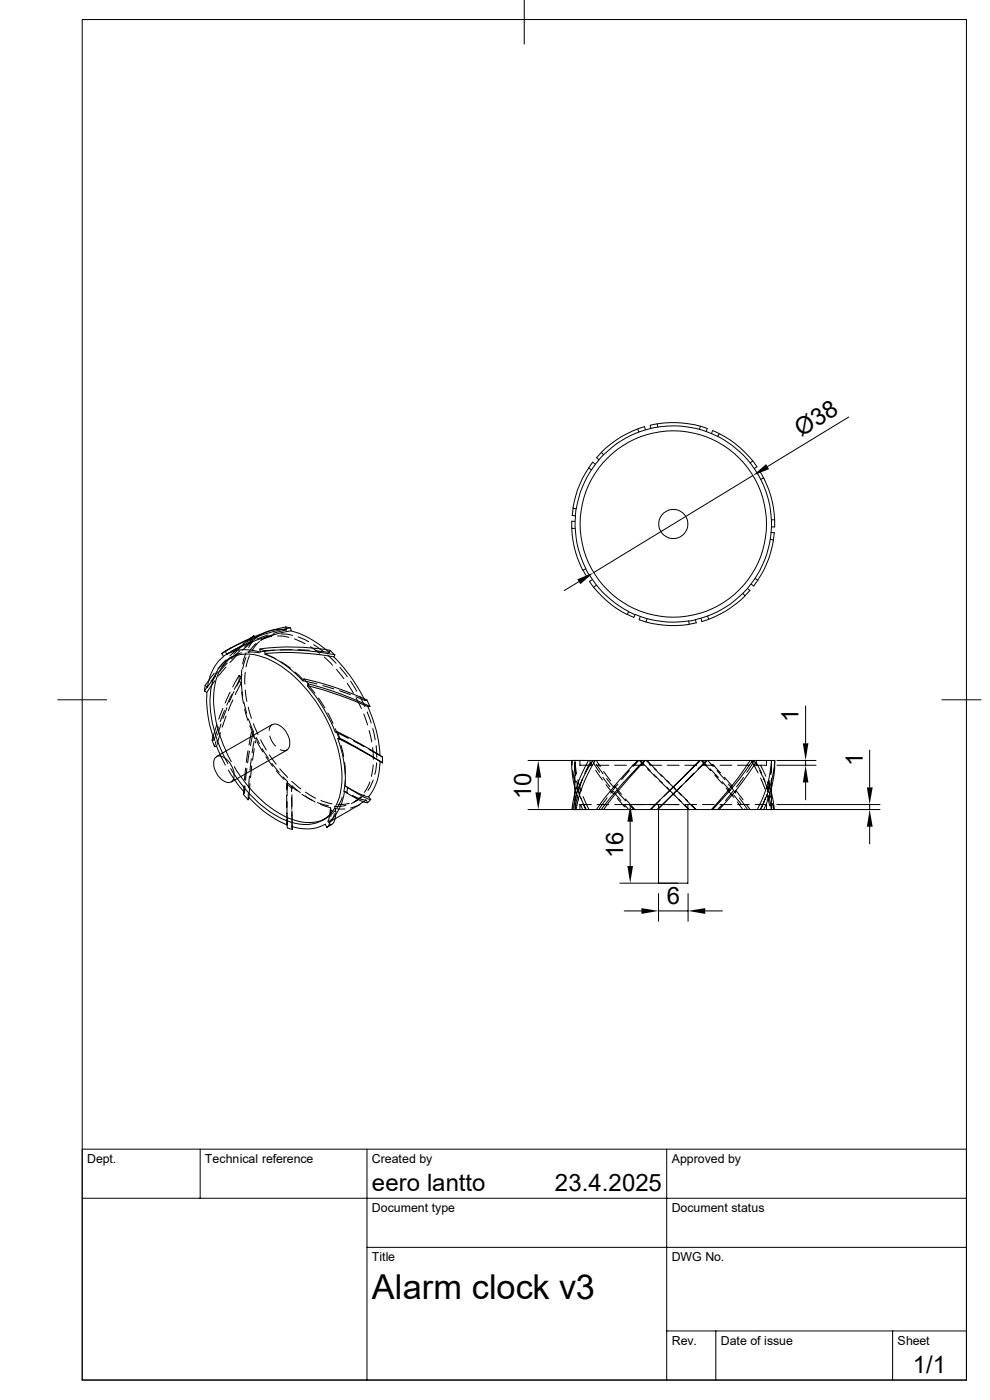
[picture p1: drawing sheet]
<svg xmlns="http://www.w3.org/2000/svg" width="210mm" height="297mm" viewBox="0 0 210 297" stroke-linecap="round" stroke-linejoin="round" font-family="sans-serif">
<g fill="none" stroke="#000" stroke-width=".21">
<path d="M17.4 4.1h187.6v288.7h-187.6zM111.2 0v9.4M124.8 99.3l.6 .4M126.3 98.5l-.6-.5a21.9 21.9 0 0 0-4.2 9.8l.7 .2-.2 1.4-.7-.1M127.1 97.5a21.1 21.1 0 0 0-4.8 10.4M127.6 96l-1 1.1M135.3 91l.2 .7M136.9 91.2l-.2-.7a21.5 21.5 0 0 0-9.1 5.5l.5 .5-1.1 1-.5-.4M138.1 90.9l1.4-.3-.1-.7a21.9 21.9 0 0 1 10.6 1l-.2 .6M138.1 90.9a20.9 20.9 0 0 0-10 5.5M139.4 89.9l-1.4 .3 .1 .7M139.6 90.6a21.1 21.1 0 0 1 11.3 1.4"/>
<path d="M148.6 90.4l-.2 .7M150.9 92l1.4 .6M151.2 91.4l-.3 .6M151.2 91.4l1.4 .6M152.3 92.6l.3-.6a21.3 21.3 0 0 1 8 7l-.6 .4M152.3 92.6a21.1 21.1 0 0 1 8.4 7.8M159.7 97.8l-.6 .4M180 88.5l-17.2 10.5M121.3 112.1h.7M121.6 107.8l-.2 1.5M122 110.6h-.7a21.4 21.4 0 0 0 2.3 10.4l.6-.3 .7 1.1 .1 .2-.6 .3M122.1 109.4a20.4 20.4 0 0 0 2.2 11.3"/>
<path d="M159.7 100.9l-33.8 20.6M160.7 100.4l.7 1.3M161.2 100.1l.8 1.3M161.2 100l-.5 .4M161.4 101.7a20.4 20.4 0 0 1 2.2 11.2M161.4 101.7l.6-.3a21.4 21.4 0 0 1 2.3 10.4h-.6M163.4 114.4a21.1 21.1 0 0 1-4.8 10.4M163.6 112.9l.7 .1M163.6 112.9l-.2 1.5 .7 .2a21.9 21.9 0 0 1-4.2 9.7l-.6-.4M163.7 110.3h.6M164.3 113l-.2 1.5M47.4 139.3a9.9 9.9 0 0 0-3.4 6.5"/>
<path d="M47.8 138.2l-.8 .5M47.8 138.2a42.6 42.6 0 0 1 13.8-5l.2 .6a41.3 41.3 0 0 0-13.6 4.9M47.8 138.2l.3 .6M48.1 138.7h.1M48.2 138.7l-.1 .1M48.7 139.7l-1.6 1.8M48.9 137.5l-1.9 1.1 .4 .6 2.6-1.5M48.9 137.5l-1.1 .6M49.1 139.5a9.6 9.6 0 0 0-3.8 7.9 28.5 28.5 0 0 0 3.8 14.2M49.4 139.2l-.7 .5M50.5 138.8l-1.7 1.8M50.6 137.5l-1.8 1.6"/>
<path d="M50.9 138.1l-1.8 1.7M51.3 138.5l-1.3 .4-.9 .5M51.4 137.1l-1.8 1.7M51.9 136.6l-2.7 1.5M52.2 139.5l-.7 2.4M52.2 138.5l-.7 2.3M52.5 138.3l2.5 .2M52.9 139.1l-.7 2.4M53.2 135.5l-.9 .8M53.3 136.1l-2.2 1M53.6 136.1l-2.2 1.9M53.8 134.9l-2.3 1.8"/>
<path d="M53.8 134.9l-.6 .6 .4 .6-.9 1.3M53.8 134.9l.4 .5M54.2 135.4l-2.3 1.9M54.3 136.5l-1.6 1.9M55.1 136.1l-1.6 1.9M55.1 137.7l1 .3M55.2 138.3a8.6 8.6 0 0 0-7.1 .5M55.5 134.5l-2.6 1.5M55.7 134.4l1.8-.7a7.8 7.8 0 0 1 3.3-.1l-.2-.6a42.7 42.7 0 0 0-11.7 4.5M55.8 134.4l-1.6 1M56 135.4l-.7 .4M56.2 138.8l2.3 1"/>
<path d="M56.2 138a54.7 54.7 0 0 1 14.8 .9l-.1 .5a55.3 55.3 0 0 0-14.7-.8zM56.2 138.7a22.7 22.7 0 0 1 8.1 5.8M56.9 134.7l-2.4 .9M57.7 135l-2.4 .8M58.4 134.6l-2.4 .8M58.9 134.9l1.2 .1 1.2 .2M59.6 134.5h1.3l1.2 .3M60.6 133l1 .2M60.8 133.6l-2.8 .8M61.8 133.9a18.8 18.8 0 0 1 7.4 3.9M61.9 137.8l-2.4 .1M62.5 135.6l2.2 1"/>
<path d="M63.2 137.8l2.5 .2M63.2 135.1l2.3 1M65.8 137.2l2 1.4M66.5 136.8l2.1 1.4M66.9 138l3 .4M68.8 139.4l1.7 1.7M69.2 137.8l.7 .6 .1-.4a52.7 52.7 0 0 0-14.9-.3l.1 .6 3-.3M69.5 139l1.8 1.7M70 138l1 .9M70.8 139.4a33.1 33.1 0 0 1 6.4 8.9M122.8 123.4l-3.1 1.9M123.7 120.9l.7 1.4"/>
<path d="M125 121.9a21.1 21.1 0 0 0 8.4 7.9M125.6 123l-.5 .4a21.3 21.3 0 0 0 8 7l.2-.6 .4 .1 1 .5-.2 .6M126.5 124.2l-.6 .4M133.1 130.3l1.4 .7M134.7 130.3a21.1 21.1 0 0 0 11.4 1.4M135.8 130.9l-.2 .6a21.9 21.9 0 0 0 10.6 1l-.1-.7 .2-.1 1.2-.2 .2 .7M137.2 131.3l-.2 .7M147.7 132.1l-1.5 .3M150.1 130.7l.2 .7M157.6 125.9l.5 .5a21.5 21.5 0 0 1-9.2 5.5l-.2-.7M157.6 125.9a20.9 20.9 0 0 1-10 5.5M159.1 125.3l-.5-.5-1 1.1"/>
<path d="M159.1 125.3l-1 1.1M160.2 122.7l.6 .4M12.2 148.5h10.4M43.5 145.5l-.1 1.1M43.9 146.9a24.3 24.3 0 0 0 1.6 10.1M44.1 145.5l-.7 1.1M45 157.1l.5 1.3M45.4 142.8l-1.9 2.6 .5 .4 1.8-2.3M45.6 144.4l-1.7 2.5-.5-.3M45.8 157.2l-.3 1.2M46 153.8l-1 3.2M46 158.4l1.8 3.9"/>
<path d="M46.3 142.5l-1.5 2M46.3 154.3l-.9 2.7h-.4M46.8 155.4l-.9 3h-.4M46.9 153.6l-.8 2.4M47.3 150.3l-.9 2.3M47.6 150.7l-.9 2.4M47.9 141.5l-1.5 1.9M47.9 140l-1.7 1.9M48 151.9l-.9 2.4M48.1 150.1l-.8 2.3M48.2 140.7l-1.7 1.8M48.8 146.9l-1 2.2"/>
<path d="M49.1 147.4l-1 2.2M49.4 148.5l-1 2.3M49.7 146.7l-1.1 2.2M50.7 143.3l-1.3 2.5M50.7 144.6l-.5 1M51.2 143.6l-1.5 2.7M51.2 144.8l-1.3 2.6M51.3 146.8l.3 2.4M51.3 143.1l-.1 2.5M51.3 142.1l-.1 1.5-.5-.3v1.3l.5 .2 .3 2.9M51.7 148.9l.6 2.4M51.9 150.5l.7 2.3"/>
<path d="M52 142.7l-.1 2.5M52 146.4l.4 2.4M52.6 159.3l-.4 2.4M52.7 150l.6 2.4M52.7 152.5l1.1 2.7-.5 .1 .7 1.4 .4-.2 .6 1.2M52.9 159.4l-.4 2.4M53 154l1 2.3M53.3 155.3l-.5 2.7M53.8 153.5l.9 2.3M53.8 155.2l-.7 3M53.9 157.3l-.4 2.4M53.9 158.8l-.3 2.5"/>
<path d="M54.4 156.5l-.2 1.1M54.5 157.4l1.3 2.1M55.3 156.9l1.2 2.2M55.6 158.8l1.3 2.2M57.1 154.9a1.41 1.41 0 0 1 .6-1.2l-11.8 6.8M57.2 156.2l.4 .9 .9 1.2M57.8 153.8a2.47 2.47 0 0 1 2.8 1.3 3.5 3.5 0 0 1 .5 3.8l-.3 .2M59.4 159a1.64 1.64 0 0 0 1.5 .1l-11.8 6.8M59.6 140.4l2 1.4M62.6 142.6l1.8 1.7M64.5 144l.9 1.1M65.2 145.5a33.6 33.6 0 0 1 5.9 9.8"/>
<path d="M65.2 145.2l1.6 1.9M65.4 145.1a72 72 0 0 1 13.1 4.8M65.4 145.1l-.2 .4a78.1 78.1 0 0 1 12.9 4.4h.4M67.2 145.1l-2.9-.7 .2-.4a66.5 66.5 0 0 1 13.4 4.5M67.6 148.1l1.3 2.1M68.5 145.5l2.3 .6M69.5 151.3l1.2 2.2M71.2 154.6l.8 2.3M71.4 142l1.5 2M71.6 155.3l.5 1.3M71.6 156.7a24.3 24.3 0 0 1 1.6 10.1M72 146.5l2.3 .9"/>
<path d="M72.1 141.6l1.6 2M72.3 158.1l.6 2.4M73.7 144.9l1.3 2.2M73.9 156.6l-2.7-1.3 .4-.1 2.7 1.4 6.9 4-.6-.3M74.4 144.5l1.3 2.1M75 157.2l2.2 1.2M75.5 147.8l2 .8M75.6 148.1l1.1 2.2M76.3 147.7l1.1 2.2M77.2 151.5l.8 2.3M77.3 148.3l.2 .3 .4-.1M77.9 148.5l.6 1.4"/>
<path d="M77.9 151l.8 2.4M78.1 149.9a27.7 27.7 0 0 1 2.5 10.4M78.3 159l2.1 1.2M78.3 155l.6 2.4M79 158.6l.2 2.5M79.1 154.6l.5 2.4M79.8 158.2l.1 2.5M170.9 149.8v7.9M184.5 159.1v7.9M199.8 148.5h8.3M45.7 160.7a1.95 1.95 0 0 1 2.7 .8 3.6 3.6 0 0 1 .9 4.2 1.95 1.95 0 0 1-2.7-.8 3.6 3.6 0 0 1-.9-4.2zM48.3 162a27.1 27.1 0 0 1-3.6-15.7 8.3 8.3 0 0 1 5.5-7.3 11.8 11.8 0 0 1 9.4 2.3 31.4 31.4 0 0 1 13 23.6 10.7 10.7 0 0 1-3.4 8.6 8.4 8.4 0 0 1-8.5 .6 25.8 25.8 0 0 1-11.8-11"/>
<path d="M48.4 163.4l1.4 2.1M49.7 162.6a25.6 25.6 0 0 0 12.4 11.3 8.7 8.7 0 0 0 6.7-.1M49.8 165.5l2.1 2.7M51.6 168.6l1 1.1M51.8 166.7l-.2 1.9M52 166.8l-.1 1.2-.3 .6M52.1 162.9l-.2 2.5M52.4 163.1l-.3 2.5M52.7 168.4l-.1 1.3M52.8 169.2a22.7 22.7 0 0 0 8.1 5.8M52.8 169.2l-.2 .5M52.9 164.6l-.2 2.5"/>
<path d="M53 166.2l-.2 3M53.3 161l-.3 2.4M53.4 162.5l-.3 2.5M56.4 160.6l1.4 2M57.2 160.1l1.4 2M57.7 162l1.5 1.9M58.6 163.5l1.7 1.9M59.4 163.1l1.6 1.8M60 164.8l1 1-.2 .4 1 1 .2-.4 1.7 1.3M60.8 168.8v2.5M60.8 166.2v1.4M60.9 175l.1 .6 1 .4"/>
<path d="M60.9 172.5l.1 2.5M60.9 173.8v1.2M60.9 170.1v3.6M61 165.8l-.1 3M61.2 166.2l1.9 1.6M61.8 169.2l.1 2.5M61.8 167.2v.7M61.9 165.8l1.9 1.5M61.9 172v1.1M61.9 172.3v3.1l.1 .6-.1-3.1M61.9 168.6v2.5M62 166.8v.6"/>
<path d="M64.1 168.5l2.1 1.3M64.7 168.9l2.1 1.2M64.8 168.1l2.1 1.2M67.4 170.3l2.3 .6M68 170.6l2.1 .8 .1 .6 1 .2-.1-.7 2.1 .1M68.1 169.8l2.3 .7M69 174.9a8.6 8.6 0 0 1-7.1 .4M69 174.9h.1M69 174.9l.3 .6M69.2 173.6l-.7 .4M69.3 175.5h.1M70 174.5l-.2 .5-.5 .5"/>
<path d="M70.1 175l-.8 .5M70.1 171.4l-.2 1.7-.3 1.2M70.2 172v1.2M70.4 174.9l-1.1 .6M70.7 172.3l-1 1-.9 .5M71 172.6l-.4 1.2-.5 .5M71.2 172.2v1.1a2.05 2.05 0 0 1-1.1 1.7l-.4-.6 .4-.1M72.6 169.1l-1.1 2.3M73.1 167.9a9.9 9.9 0 0 1-3.4 6.5M73.1 161.8l.2 2.5M73.2 166.8a16.3 16.3 0 0 0 5 2.3l.5 .5a21.1 21.1 0 0 1-5.5-2.8zM73.3 165.5l-.4 2.4"/>
<path d="M73.4 170.9l-2.5 .2M73.7 168.2l-.6-.3a14 14 0 0 0 4.9 2.4l-.4-.6-.4 .4M73.7 167.1l-.1 1.1M74.1 170.4l-2.4 .2M74.4 171.4l1.9-.7-6.2 3.6M74.8 168.8l1.7 .7 1.1 .2M75.8 169.8l-.7 .4M76.5 169l-.9 .9-1.1 .6M77.1 170.1l-.8 .5M77.3 168.6l-1 .9-1 .6M78.4 165.9l-1.1 2.2M78.6 169.6l-.6 .7"/>
<path d="M79.2 162.3l-.4 2.4M79.2 165.5l-1.1 2.2M79.9 161.8l-.4 2.5M80.3 161.3l.9 .5M80.3 161.3l-8.6-4.7h.4l1.3 .7 7.8 4.5M80.3 161.3l.4 .2M80.6 161.5a11.8 11.8 0 0 1-2.4 7.5M80.7 161.5h.1M81.1 160.6l.1 1.2M112 171.7h13.9M112 161.3h12.1M114.2 165v3.1"/>
<path d="M121.3 161.3h43M121.3 161.3l.1 1M121.3 161.3a20.2 20.2 0 0 0 1 6.9l.5 1.5M121.3 161.3v.6M121.5 163.5l.5 2.4M122 161.9l.1 2.6M122 161.3v10.4M122 161.8l.3 2.4M122.2 171.7h4.3M122.3 165.7l.6 2.4M122.4 167.1l.9 2.4M122.5 168.7l-.5 3"/>
<path d="M122.6 165.4l.7 2.4M123 161.3v1h2.4M123.2 170.9l.4 .8M123.3 169.3l.9 2.3M123.6 165.2l-.8 2.4M123.7 169l1.3 2.7M123.8 170.6l.6 1.1M124.8 161.3a26.2 26.2 0 0 0-3.5 10.4M125.1 161.3l.6 1.1M125.2 161.8l-1.1 2.2M125.4 170.7h-2.4v1M125.6 161.3l1.6 2.6"/>
<path d="M125.7 161.3a27.9 27.9 0 0 0-4.2 10.4h.7a28.5 28.5 0 0 1 4.1-10.4M126.4 163.4l1.4 2.1M126.5 161.3l.8 1.3M126.5 162.1l1.4 2.1M126.5 171.7h1.1M126.7 170.7h2.5M126.7 162.3h2.5M127.9 164.9l1.5 2M128.1 163.7l1.4 2M128.1 171.7h9.8M128.6 166.5l1.5 1.9M128.7 165.1l1.6 2"/>
<path d="M128.8 169.2l-1.8 2.5M130.1 167.9l1.6 1.9M130.3 166.6l1.6 1.9M130.4 170.7h2.5M130.4 162.3h2.5M130.9 169.4l1.7 1.8M131.1 168l1.6 1.9M131.1 166.3l-1.6 2M131.5 170.7h12.3M132.5 170.8l.8 .9M132.7 169.5l2 2.2M133.5 163.5l-1.6 1.9"/>
<path d="M133.6 170.8l.9 .9M133.7 174.3v9.4M134.1 170.7h2.5M134.1 162.3h2.5M135.3 161.3a75.3 75.3 0 0 0-8.8 10.4M135.5 161.3l-1.2 1.3M135.6 161.3l.9 .9M135.8 161.3l2.1 2.2M136.7 161.3a89.4 89.4 0 0 0-9.1 10.4M136.9 161.3a96.5 96.5 0 0 0-8.8 10.4h-.5M137 161.3l.9 .9M137.2 161.3l2.1 2.1"/>
<path d="M137.4 163.1l1.7 1.7M137.8 170.7h2.5M137.8 162.3h2.5M137.9 171.7h1.5M138.8 163l1.7 1.8M138.8 164.4l1.7 1.8M139.5 171.7h11.4M139.7 170.7v16.7h6.2v-16.7M140 165.7l1.8 1.8M140 169.8l-1.9 1.9M140.2 164.3l1.7 1.8M141.4 167l1.8 1.8"/>
<path d="M141.4 165.7l1.8 1.7M141.6 170.7h2.5M141.6 162.3h2.5M142.7 168.3l1.8 1.8M142.8 167l1.7 1.7M142.8 167l-1.9 1.9M144 169.7l2.1 2M144.1 168.2l1.8 1.8M144.6 166.7l-5.2 5M145.3 170.7h2.5M145.3 162.3h2.5M145.4 170.9l.8 .8"/>
<path d="M145.4 169.6l2.1 2.1M146.8 170.8l.9 .9M147.2 164l-1.8 1.8M148.4 161.3l-5.6 5.7M148.6 161.3l-10.7 10.4M148.7 161.3l2.1 2.2M148.9 161.3l.9 .9M149 170.7h2.5M149 162.3h2.5M149.8 161.3l-1.8 1.9M150 161.3l-10.6 10.4M150.1 161.3l1.2 1.3"/>
<path d="M150.7 163.1l1.7 1.8M151.2 162.2l1.7 1.8M151.2 171.7h1.4M151.6 164.4l1.6 1.9M152.1 163.5l1.7 1.9M152.6 171.7h8.1M152.7 170.7h2.5M152.7 162.3h2.5M153.1 170.8l-.8 .9M153.2 165.9l1.7 1.8M153.7 164.9l1.6 1.9M154.1 167.2l1.6 2"/>
<path d="M154.6 166.3l1.5 2M155.5 167.9l-1.6 1.9M155.7 168.7l1.5 1.9M156.1 167.7l1.5 2M156.4 170.1l1.2 1.6M156.5 170.7h2.5M156.5 162.3h2.5M156.8 169.2l1.8 2.5M157.7 164.9l-1.4 2M157.9 171.6l.2 .1M158.4 170.7l.7 1M159.1 161.3a73.6 73.6 0 0 1-8.2 10.4"/>
<path d="M159.3 161.3l1.5 2.7M159.7 161.3a72.6 72.6 0 0 1-8.5 10.4h-.3M159.9 161.3l.7 1.1M160 161.3l-1.6 2.6M160.2 170.7h2.4v1M160.4 161.8l1.1 2.2M160.6 161.3a61.2 61.2 0 0 1-8 10.4M160.8 161.3v.1M161.2 163.5l1.1 2.2M161.2 171.7h.8M161.3 165.1l1 2.3M161.4 162.4l1.1 2.3"/>
<path d="M162 165.2l.8 2.4M162 171.7h1.7M162.4 169.2l-.9 2.3M162.6 161.3v1h-2.4M162.7 168.6l.6 2.3M162.7 166.9l.8 2.3M162.9 171.7h23.8M162.9 165.9l.7 2.1 .7 3.7h-.6M163.1 168.7l.5 3M163.3 165.6l-.5 2.4M163.5 164.3l.2-3a25.2 25.2 0 0 1-3 10.4M163.7 161.9v2"/>
<path d="M163.7 165.2v6.5M163.8 170.4l.3 1.3M164.3 161.3a23.7 23.7 0 0 1-3.1 10.4h-.5M164.3 161.3v.6M164.3 161.9a23.2 23.2 0 0 1-2.3 9.8M164.8 161.3h8.3M164.8 162.3h8.3M164.8 170.7h21.9M170.9 161.3v1M170.9 166v3.7M184.5 170.7v1M184.5 175.4v3.6"/>
<path d="M131.5 187.4h12.3M132.4 193.3h3.7M139.7 189.6v5.9M139.7 193.3h6.3M146 189.6v5.9M149.6 193.3h3.6M17.4 254.2h187.6M42.5 243.8v10.4M77.9 243.8v49M141.4 243.8v49M205 243.8h-187.6v49M77.9 264.6h127.1"/>
<path d="M141.4 282.4h63.6M151.8 282.4v10.4M189.4 282.4v10.4"/>
<circle cx="142.8" cy="111.2" r="19.8"/>
<circle cx="142.8" cy="111.2" r="3.1"/>
</g>
<path d="M159.7 100.9l2.8-2.4 .7 1zM122.5 122.9l3.4-1.4-2.8 2.5zM170.3 157.7h1.2l-.6 3.6zM114.2 161.3l.6 3.7h-1.2zM113.6 168.1h1.2l-.6 3.6zM133.7 170.7l.6 3.6h-1.2zM170.9 162.3l.6 3.7h-1.2zM184.5 171.7l.6 3.7h-1.2zM183.9 167h1.2l-.6 3.7zM133.1 183.7h1.2l-.6 3.7zM136.1 192.7l3.6 .6-3.6 .6zM146 193.3l3.6-.6v1.2z" fill="#000"/>
<text font-size="7.3" x="78.9" y="275.6">Alarm clock v3</text>
<g font-size="5.1">
<text x="170" y="92.8" transform="rotate(-31 170 92.8)">Ø38</text>
<text x="169.4" y="153.1" transform="rotate(-90 169.4 153.1)">1</text>
<text x="183.1" y="162.5" transform="rotate(-90 183.1 162.5)">1</text>
<text x="112.6" y="169.5" transform="rotate(-90 112.6 169.5)">10</text>
<text x="132.2" y="182" transform="rotate(-90 132.2 182)">16</text>
<text x="141.4" y="191.7">6</text>
<text x="78.9" y="252.6">eero lantto</text>
<text x="117.7" y="252.6">23.4.2025</text>
<text x="193.6" y="291.4">1/1</text>
</g>
<g font-size="2.6">
<text x="18.5" y="246.7">Dept.</text>
<text x="43.5" y="246.7">Technical reference</text>
<text x="78.9" y="246.7">Created by</text>
<text x="142.5" y="246.7">Approved by</text>
<text x="78.9" y="257.1">Document type</text>
<text x="142.5" y="257.1">Document status</text>
<text x="78.9" y="267.5">Title</text>
<text x="142.5" y="267.5">DWG No.</text>
<text x="142.5" y="285.3">Rev.</text>
<text x="152.9" y="285.3">Date of issue</text>
<text x="190.4" y="285.3">Sheet</text>
</g>
</svg>
